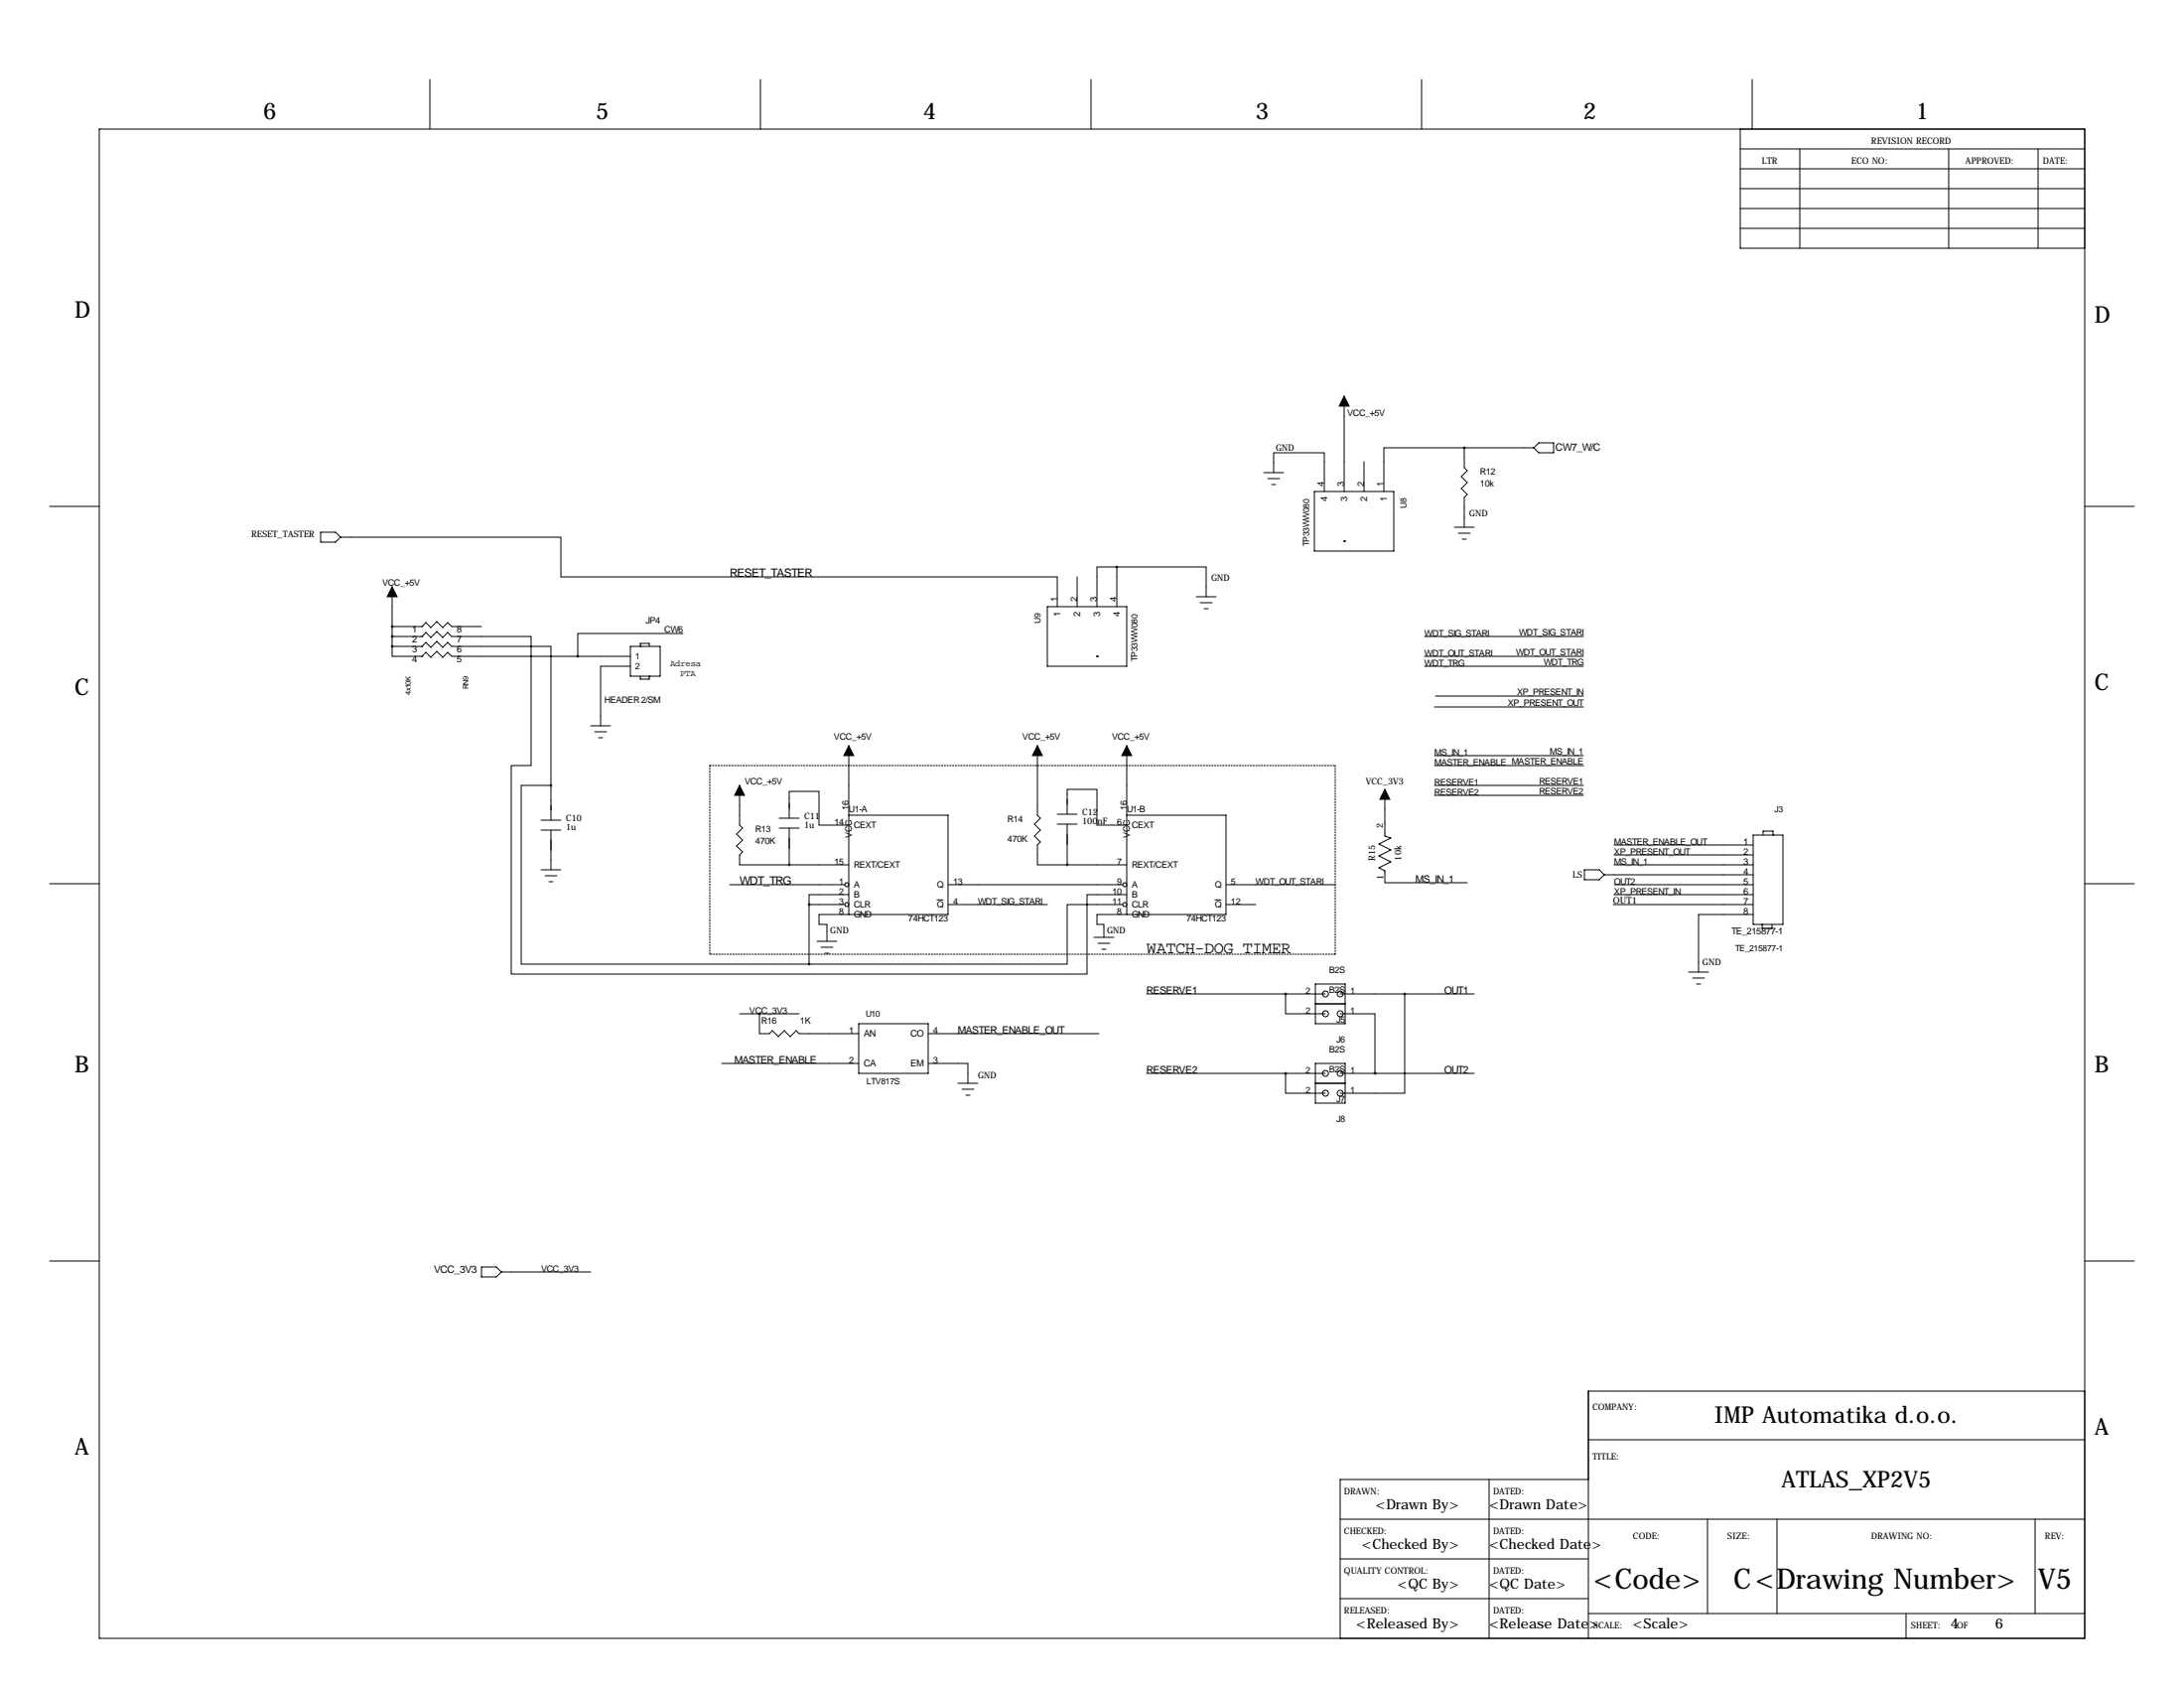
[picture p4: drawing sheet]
<svg xmlns="http://www.w3.org/2000/svg" width="559mm" height="432mm" viewBox="0 0 559 432" stroke-linecap="round" stroke-linejoin="round" font-family="sans-serif">
<g fill="none" stroke="#000" stroke-width=".25">
<path d="M25.4 33h508v386.1h-508zM110 20.3v12.7M194.6 20.3v12.7M279.1 20.3v12.7M363.7 20.3v12.7M445.3 38.1h88.1M445.3 33v30.5h88.1M448.3 20.3v12.7M460.5 38.1v25.4M498.6 38.1v25.4M521.5 38.1v25.4M445.3 48.3h88.1"/>
<path d="M445.3 43.2h88.1M445.3 53.3h88.1M445.3 58.4h88.1M343.9 101.3v24.4M349 118.1v7.6M374.6 114.6h-20.5v11.1M374.6 114.6v5l.8 .8-1.5 1.5 1.5 1.5-1.5 1.6 1.5 1.5-.8 .8v7.6M374.6 114.6h17.8M393.7 113.3h3.8v2.5h-3.8l-1.3-1.2zM12.7 129.5h12.7M82 136.1h3.9l1.2 1.3-1.2 1.3h-3.9zM87.1 137.4h56.4v10.2h127v7.6"/>
<path d="M323.3 120.9h5.1M324.4 122.4h3M325.4 124h1M325.9 120.9v-5.1h12.9v9.9M336.3 125.7h20.3v15.3h-20.3zM343.9 138.4h.1M372.1 134.9h5.1M373.1 136.4h3.1M374.1 137.9h1.1M533.4 129.5h12.7M100.3 150.1v17.8h7.6M268 155.2h20.3v15.2h-20.3z"/>
<path d="M275.6 147.6v7.6M285.8 145h22.8v7.7M285.8 145v10.2M285.8 145h-5.1v10.2M306.1 152.7h5M307.1 154.2h3M308.1 155.7h1M100.3 162.8h.1M100.3 160.3h.1M100.3 165.4h.1M100.3 165.4h7.6M100.3 160.3h7.6"/>
<path d="M100.3 162.8h7.6M107.9 160.3h.1M107.9 162.8h.1M107.9 165.4h.1M107.9 167.9h.1M107.9 162.8l1.1-1 1.2 1.3 1.6-1.6 1.5 1.6 1.3-1.3 1 1h20.3v33h-5.1v53.4h147.3v-20.3h10.2M107.9 165.4l1.1-1.1 1.2 1.3 1.6-1.5 1.5 1.5 1.3-1.3 1 1.1h25.4v35.5M107.9 167.9l1.1-1 1.2 1.2 1.6-1.5 1.5 1.5 1.3-1.2 1 1h45.7M107.9 160.3l1.1-1 1.2 1.2 1.6-1.5 1.5 1.5 1.3-1.2 1 1h7.6M161.3 165.4h7.6v7.6h-7.6zM161.3 170.4h-7.6v15.3M163.8 165.4h.1"/>
<path d="M163.8 165.4v-.8h2.3v.8M163.8 173v.7h2.3v-.7M166.1 173h.1M174.8 162.1h-27v5.8M280.7 167.9h.1M364.5 167.9h40.6M364.5 170.4h40.6M364.5 162.8h40.6M367.3 178.1h37.8M151.1 185.7h5.1M152.1 187.2h3.1M153.2 188.7h1"/>
<path d="M217.2 190.8v43.1M265.4 190.8v17.7l.8 .8-1.5 1.5 1.5 1.5-1.5 1.6 1.5 1.5-.8 .8v5h7.6M288.3 190.8v43.1M367 180.8h38.1M367 193.3h38.1M367 195.8h38.1M138.4 209.8h5.1M138.4 212.3h5.1M141 200.9h-7.7v45.7h73.7M141 200.9v8.9M141 212.3v10.2M189.2 200.9v10.2l.8 .7-1.5 1.6 1.5 1.5-1.5 1.5 1.5 1.5-.8 .8v2.5h28"/>
<path d="M199.4 209.3h5.1M199.4 211.8h5.1M201.9 209.3v-6.9h7.6v8.7h7.7M201.9 211.8v9.4M217.2 208.5h25.4v25.4h-33.1v2.6h2.1v4.3M270.5 208.3h5.1M270.5 210.8h5.1M273 208.3v-6.4h7.7v9.2h7.6M273 210.8v10.4M288.3 208.5h25.4v25.4h-33v2.6h1.7v3.3M354.3 201.9v12l1.6 .5-3.1 1.5 3.1 1.5-3.1 1.5 3.1 1.6-3.1 1.5 1.5 .8v3h21.1M367 203.5h38.1"/>
<path d="M367 200.9h38.1M413 216.2h35.6M413 218.7h35.6M448.6 213.6h7.6v22.9h-7.6zM451.1 213.6v-1h2.5v1M453.6 213.6h.1M12.7 226.1h12.7M138.4 222.5h5.1M139.4 224h3.1M140.5 225.6h1M186.7 226.3h29.5M207 231.4h9.2"/>
<path d="M207 231.4v15.2M217.2 228.9h-10.2v2.5M239.7 230.2h1.6M242.6 226.3h44.7M242.6 231.4h25.4M273 221.2h15.3M279.9 239.8h5.1M287.3 231.4h-14.3v15.2h-66M310.8 230.2h1.6M313.7 226.3h27.9M313.7 231.4h7.6M405.4 222.5h3.8l1.3 1.3-1.3 1.2h-3.8z"/>
<path d="M410.5 223.8h38.1M412.7 231.4h35.9M413 221.2h35.6M413 226.3h35.6M413 228.9h35.6M448.6 233.9h-14v14.8M450.8 236.5h.1M450.8 236.5v1h2.6v-1M533.4 226.1h12.7M189.2 259.3h15.3M194.3 259.3v5.1h2.5l.8-.7 1.5 1.5 1.6-1.5 1.5 1.5 1.5-1.5 .8 .7h15.2M209 240.8h5.1"/>
<path d="M210.1 242.3h3M211.1 243.8h1M280.9 241.3h3.1M281.9 242.8h1.1M293.4 254.3h45.7M328.9 254.3h.1M328.9 254.3v5h10.2M336.5 251.7h7.7v10.2h-7.7zM336.5 256.8h7.7M342.9 254.3h34.3M342.9 259.3h8.9v15.3M359.4 254.3v25.4h-16.5"/>
<path d="M432.1 248.7h5M433.1 250.2h3M434.1 251.7h1M184.7 272h35M219.7 261.9h17.8v12.7h-17.8zM237.5 272h10.1v5.1M237.5 264.4h43.7M245.1 277.1h5.1M246.1 278.6h3.1M293.4 274.6h45.7M328.9 274.6h.1M328.9 274.6v5.1h10.2"/>
<path d="M336.5 272h7.7v10.2h-7.7zM336.5 277.1h7.7M342.9 274.6h34.3M351.8 274.6h.1M247.1 280.2h1.1M12.7 322.6h12.7M123.2 324.1h3.8l1.3 1.3-1.3 1.2h-3.8zM128.3 325.4h22.8M533.4 322.6h12.7M533.4 355.9h-127v63.2M381 378.5v40.6M406.4 368.3h127"/>
<path d="M406.4 378.5h-63.5v40.6M342.9 388.6h190.5M342.9 398.8h63.5M436.9 388.6v24.1M454.7 388.6v24.1M520.7 388.6v24.1M342.9 408.9h63.5M406.4 412.7h127M487.7 412.7v6.4"/>
<circle cx="216.7" cy="231.4" r=".51"/>
<circle cx="216.7" cy="226.3" r=".51"/>
<circle cx="287.8" cy="226.3" r=".51"/>
<circle cx="287.8" cy="231.4" r=".51"/>
<circle cx="339.1" cy="259.3" r=".76"/>
<circle cx="339.1" cy="254.3" r=".76"/>
<circle cx="342.9" cy="259.3" r=".76"/>
<circle cx="342.9" cy="254.3" r=".76"/>
<circle cx="339.1" cy="274.6" r=".76"/>
<circle cx="339.1" cy="279.7" r=".76"/>
<circle cx="342.9" cy="274.6" r=".76"/>
<circle cx="342.9" cy="279.7" r=".76"/>
</g>
<path d="M181.6 195.8h160M341.6 195.8v48.3M181.6 244.1v-48.3M341.6 244.1h-160" fill="none" stroke="#000" stroke-width=".25" stroke-dasharray=".4 .4"/>
<path d="M343.9 101.3l1.3 2.6h-2.6zM100.3 150.1l1.3 2.6h-2.5zM217.2 190.8l1.2 2.5h-2.5zM265.4 190.8l1.3 2.5h-2.5zM288.3 190.8l1.3 2.5h-2.6zM189.2 200.9l1.3 2.6h-2.5zM354.3 201.9l1.3 2.6h-2.5z" fill="#000" stroke="#000" stroke-width=".25"/>
<path d="M273 221.2a.05 .05 0 0 0 .1 0 .05 .05 0 0 0-.1 0zM201.9 221.2a.05 .05 0 0 0 .1 0 .05 .05 0 0 0-.1 0zM147.8 167.9a.05 .05 0 0 0 .1 0 .05 .05 0 0 0-.1 0zM328.9 274.6a.05 .05 0 0 0 .1 0 .05 .05 0 0 0-.1 0zM328.9 254.3a.05 .05 0 0 0 .1 0 .05 .05 0 0 0-.1 0zM100.3 162.8a.05 .05 0 0 0 .1 0 .05 .05 0 0 0-.1 0zM100.3 160.3a.05 .05 0 0 0 .1 0 .05 .05 0 0 0-.1 0zM100.3 165.4a.05 .05 0 0 0 .1 0 .05 .05 0 0 0-.1 0zM374.6 114.6a.05 .05 0 0 0 .1 0 .05 .05 0 0 0-.1 0zM285.7 145a.05 .05 0 0 0 .1 0 .05 .05 0 0 0-.1 0zM140.9 200.9a.05 .05 0 0 0 .1 0 .05 .05 0 0 0-.1 0z" fill="#000" stroke="#000" stroke-width=".63"/>
<g font-size="7.3">
<text x="407.7" y="406.4">&lt;Code&gt;</text>
<text x="443.5" y="406.4">C&lt;Drawing Number&gt;</text>
<text x="521.4" y="406.4">V5</text>
</g>
<g font-size="5.9">
<text x="67.3" y="30.5">6</text>
<text x="152.4" y="30.5">5</text>
<text x="236.2" y="30.5">4</text>
<text x="321.3" y="30.5">3</text>
<text x="405.1" y="30.5">2</text>
<text x="490.2" y="30.5">1</text>
<text x="19" y="81.3">D</text>
<text x="535.9" y="82.6">D</text>
<text x="19" y="177.8">C</text>
<text x="535.9" y="176.5">C</text>
<text x="19" y="274.3">B</text>
<text x="535.9" y="274.3">B</text>
<text x="438.7" y="364">IMP Automatika d.o.o.</text>
<text x="535.9" y="367">A</text>
<text x="19" y="372.1">A</text>
<text x="455.8" y="380.5">ATLAS_XP2V5</text>
</g>
<text font-size="4.3" x="293.4" y="243.8">WATCH-DOG TIMER</text>
<g font-size="3.6">
<text x="352" y="386.1">&lt;Drawn By&gt;</text>
<text x="381" y="386.1">&lt;Drawn Date&gt;</text>
<text x="348.4" y="396.2">&lt;Checked By&gt;</text>
<text x="381" y="396.2">&lt;Checked Date&gt;</text>
<text x="357.6" y="406.4">&lt;QC By&gt;</text>
<text x="381" y="406.4">&lt;QC Date&gt;</text>
<text x="347" y="416.6">&lt;Released By&gt;</text>
<text x="381" y="416.6">&lt;Release Date&gt;</text>
<text x="417.8" y="416.6">&lt;Scale&gt;</text>
<text x="499.1" y="416.6">4</text>
<text x="510.5" y="416.6">6</text>
</g>
<g font-size="3">
<text x="186.7" y="147.6">RESET_TASTER</text>
<text x="189.2" y="226.3">WDT_TRG</text>
</g>
<g font-size="2.6">
<text x="398" y="115.3">CW7_W/C</text>
<text x="362.2" y="225.8">MS_IN_1</text>
<text x="293.4" y="254.3">RESERVE1</text>
<text x="369.6" y="254.3">OUT1</text>
<text x="245.1" y="264.4">MASTER_ENABLE_OUT</text>
<text x="188" y="272">MASTER_ENABLE</text>
<text x="293.4" y="274.6">RESERVE2</text>
<text x="369.6" y="274.6">OUT2</text>
<text x="111" y="325.6">VCC_3V3</text>
</g>
<g font-size="2.4">
<text x="338.8" y="124.5" transform="rotate(-90 338.8 124.5)">4</text>
<text x="343.9" y="124.5" transform="rotate(-90 343.9 124.5)">3</text>
<text x="349" y="124.5" transform="rotate(-90 349 124.5)">2</text>
<text x="354.1" y="124.5" transform="rotate(-90 354.1 124.5)">1</text>
<text x="339.6" y="128.2" transform="rotate(-90 339.6 128.2)">4</text>
<text x="344.7" y="128.2" transform="rotate(-90 344.7 128.2)">3</text>
<text x="349.8" y="128.2" transform="rotate(-90 349.8 128.2)">2</text>
<text x="354.9" y="128.2" transform="rotate(-90 354.9 128.2)">1</text>
<text x="270.5" y="153.9" transform="rotate(-90 270.5 153.9)">1</text>
<text x="275.6" y="153.9" transform="rotate(-90 275.6 153.9)">2</text>
<text x="280.7" y="153.9" transform="rotate(-90 280.7 153.9)">3</text>
<text x="285.7" y="153.9" transform="rotate(-90 285.7 153.9)">4</text>
<text x="105.5" y="161.9">1</text>
<text x="116.8" y="161.9">8</text>
<text x="271.3" y="157.7" transform="rotate(-90 271.3 157.7)">1</text>
<text x="276.4" y="157.7" transform="rotate(-90 276.4 157.7)">2</text>
<text x="281.5" y="157.7" transform="rotate(-90 281.5 157.7)">3</text>
<text x="286.5" y="157.7" transform="rotate(-90 286.5 157.7)">4</text>
<text x="105.5" y="164.4">2</text>
<text x="105.5" y="166.9">3</text>
<text x="116.8" y="164.4">7</text>
<text x="116.8" y="166.9">6</text>
<text x="105.5" y="169.5">4</text>
<text x="116.8" y="169.5">5</text>
<text x="446.1" y="216.2">1</text>
<text x="446.1" y="218.7">2</text>
<text x="446.1" y="221.2">3</text>
<text x="446.1" y="223.8">4</text>
<text x="446.1" y="226.3">5</text>
<text x="412.7" y="231.1">OUT1</text>
<text x="446.1" y="228.9">6</text>
<text x="446.1" y="231.4">7</text>
<text x="446.1" y="233.9">8</text>
<text x="443" y="239">TE_215877-1</text>
<text x="217.2" y="264.4">1</text>
<text x="221" y="265.2">AN</text>
<text x="233" y="265.2">CO</text>
<text x="238.8" y="264.4">4</text>
<text x="217.2" y="272">2</text>
<text x="221" y="272.8">CA</text>
<text x="233" y="272.8">EM</text>
<text x="238.8" y="272">3</text>
</g>
<g font-size="2.3">
<text x="450.8" y="41.9">LTR</text>
<text x="473.7" y="41.9">ECO NO:</text>
<text x="478.8" y="36.8">REVISION RECORD</text>
<text x="502.9" y="41.9">APPROVED:</text>
<text x="522.7" y="41.9">DATE:</text>
<text x="344.7" y="106.4">VCC_+5V</text>
<text x="326.4" y="115.4">GND</text>
<text x="378.7" y="121.4">R12</text>
<text x="378.7" y="124.5">10k</text>
<text x="64.3" y="137.4">RESET_TASTER</text>
<text x="375.9" y="132.1">GND</text>
<text x="97.8" y="149.9">VCC_+5V</text>
<text x="309.9" y="148.6">GND</text>
<text x="165.2" y="159.5">JP4</text>
<text x="170" y="161.8">CW6</text>
<text x="364.5" y="167.9">WDT_OUT_STARI</text>
<text x="364.5" y="162.8">WDT_SIG_STARI</text>
<text x="387.9" y="167.6">WDT_OUT_STARI</text>
<text x="388.7" y="162.6">WDT_SIG_STARI</text>
<text x="162.6" y="168.7">1</text>
<text x="162.6" y="171.2">2</text>
<text x="171.4" y="170.4">Adresa</text>
<text x="174" y="173">PTA</text>
<text x="364.5" y="170.4">WDT_TRG</text>
<text x="395" y="170.2">WDT_TRG</text>
<text x="154.7" y="179.8">HEADER 2/SM</text>
<text x="388.1" y="177.8">XP_PRESENT_IN</text>
<text x="385.8" y="180.6">XP_PRESENT_OUT</text>
<text x="213.4" y="189.2">VCC_+5V</text>
<text x="261.6" y="189.2">VCC_+5V</text>
<text x="284.5" y="189.2">VCC_+5V</text>
<text x="367" y="193.3">MS_IN_1</text>
<text x="367" y="195.8">MASTER_ENABLE MASTER_ENABLE</text>
<text x="396.6" y="193">MS_IN_1</text>
<text x="190.5" y="200.7">VCC_+5V</text>
<text x="349.5" y="200.7">VCC_3V3</text>
<text x="367" y="203.5">RESERVE2</text>
<text x="367" y="200.9">RESERVE1</text>
<text x="393.8" y="200.7">RESERVE1</text>
<text x="393.8" y="203.2">RESERVE2</text>
<text x="205.7" y="209.5">C11</text>
<text x="217.2" y="207.3" transform="rotate(-90 217.2 207.3)">16</text>
<text x="217.2" y="207.8">U1-A</text>
<text x="276.9" y="208.5">C12</text>
<text x="288.3" y="207.3" transform="rotate(-90 288.3 207.3)">16</text>
<text x="288.3" y="207.8">U1-B</text>
<text x="144.8" y="210.1">C10</text>
<text x="144.8" y="212.4">1u</text>
<text x="193.3" y="212.9">R13</text>
<text x="193.3" y="215.9">470K</text>
<text x="205.7" y="211.9">1u</text>
<text x="213.5" y="211.1">14</text>
<text x="217.9" y="214.4" transform="rotate(-90 217.9 214.4)">VCC</text>
<text x="218.4" y="211.8">CEXT</text>
<text x="257.8" y="210.3">R14</text>
<text x="257.8" y="215.4">470K</text>
<text x="276.9" y="210.9">100nF</text>
<text x="285.8" y="211.1">6</text>
<text x="289.1" y="214.4" transform="rotate(-90 289.1 214.4)">VCC</text>
<text x="289.6" y="211.8">CEXT</text>
<text x="353.8" y="211.9" transform="rotate(-90 353.8 211.9)">2</text>
<text x="213.5" y="221.2">15</text>
<text x="285.8" y="221.2">7</text>
<text x="351.8" y="220.2" transform="rotate(-90 351.8 220.2)">R15</text>
<text x="358.5" y="220.1" transform="rotate(-90 358.5 220.1)">10k</text>
<text x="413" y="221.2">MS_IN_1</text>
<text x="413" y="216.2">MASTER_ENABLE_OUT</text>
<text x="413" y="218.7">XP_PRESENT_OUT</text>
<text x="214.7" y="226.3">1</text>
<text x="218.4" y="222">REXT/CEXT</text>
<text x="218.4" y="227.1">A</text>
<text x="239.7" y="227.1">Q</text>
<text x="243.8" y="226.3">13</text>
<text x="285.8" y="226.3">9</text>
<text x="289.6" y="222">REXT/CEXT</text>
<text x="289.6" y="227.1">A</text>
<text x="310.8" y="227.1">Q</text>
<text x="315" y="226.3">5</text>
<text x="321.3" y="226.3">WDT_OUT_STARI</text>
<text x="353.9" y="224.9" transform="rotate(-90 353.9 224.9)">1</text>
<text x="402.4" y="224.5">LS</text>
<text x="413" y="226.3">OUT2</text>
<text x="214.7" y="228.9">2</text>
<text x="214.7" y="231.4">3</text>
<text x="214.7" y="233.9">8</text>
<text x="218.4" y="229.6">B</text>
<text x="218.4" y="232.2">CLR</text>
<text x="239.7" y="232.2">Q</text>
<text x="243.8" y="231.4">4</text>
<text x="250.2" y="231.4">WDT_SIG_STARI</text>
<text x="284.6" y="228.9">10</text>
<text x="284.6" y="231.4">11</text>
<text x="285.8" y="233.9">8</text>
<text x="289.6" y="229.6">B</text>
<text x="289.6" y="232.2">CLR</text>
<text x="310.8" y="232.2">Q</text>
<text x="315" y="231.4">12</text>
<text x="413" y="228.9">XP_PRESENT_IN</text>
<text x="212.4" y="238.8">GND</text>
<text x="218.4" y="234.7">GND</text>
<text x="232.4" y="235.7">74HCT123</text>
<text x="283.2" y="238.8">GND</text>
<text x="289.6" y="234.7">GND</text>
<text x="303.5" y="235.7">74HCT123</text>
<text x="340.1" y="248.9">B2S</text>
<text x="435.6" y="246.9">GND</text>
<text x="334.1" y="254.3">2</text>
<text x="340.1" y="254">B2S</text>
<text x="345.4" y="254.3">1</text>
<text x="191.8" y="259.3">VCC_3V3</text>
<text x="194.8" y="261.9">R16</text>
<text x="204.7" y="261.9">1K</text>
<text x="334.1" y="259.3">2</text>
<text x="341.9" y="261.6">J5</text>
<text x="345.4" y="259.3">1</text>
<text x="340.1" y="269.2">B2S</text>
<text x="341.9" y="266.7">J6</text>
<text x="250.2" y="275.8">GND</text>
<text x="334.1" y="274.6">2</text>
<text x="340.1" y="274.3">B2S</text>
<text x="345.4" y="274.6">1</text>
<text x="334.1" y="279.7">2</text>
<text x="341.9" y="281.9">J7</text>
<text x="345.4" y="279.7">1</text>
<text x="341.9" y="287">J8</text>
<text x="138.4" y="325.4">VCC_3V3</text>
<text x="407.4" y="360.7">COMPANY:</text>
<text x="407.4" y="373.4">TITLE:</text>
<text x="343.9" y="382.3">DRAWN:</text>
<text x="382" y="382.3">DATED:</text>
<text x="343.9" y="392.4">CHECKED:</text>
<text x="382" y="392.4">DATED:</text>
<text x="417.8" y="393.7">CODE:</text>
<text x="442" y="393.7">SIZE:</text>
<text x="478.8" y="393.7">DRAWING NO:</text>
<text x="523.2" y="393.7">REV:</text>
<text x="343.9" y="402.6">QUALITY CONTROL:</text>
<text x="382" y="402.6">DATED:</text>
<text x="343.9" y="412.7">RELEASED:</text>
<text x="382" y="412.7">DATED:</text>
<text x="407.7" y="416.6">SCALE:</text>
<text x="488.9" y="416.6">SHEET:</text>
<text x="500.7" y="416.6">OF</text>
</g>
<g font-size="2.2">
<text x="359.8" y="130" transform="rotate(-90 359.8 130)">U8</text>
<text x="335" y="139.8" transform="rotate(-90 335 139.8)">TP33WW080</text>
<text x="266.2" y="159.5" transform="rotate(-90 266.2 159.5)">U9</text>
<text x="291.1" y="169.2" transform="rotate(-90 291.1 169.2)">TP33WW080</text>
<text x="454.1" y="207.8">J3</text>
<text x="443.9" y="243.3">TE_215877-1</text>
<text x="221.5" y="260.1">U10</text>
<text x="221.7" y="277.4">LTV817S</text>
</g>
<g font-size="1.9">
<text x="105.2" y="177.9" transform="rotate(-90 105.2 177.9)">4x10K</text>
<text x="119.9" y="176.3" transform="rotate(-90 119.9 176.3)">RN9</text>
</g>
</svg>
